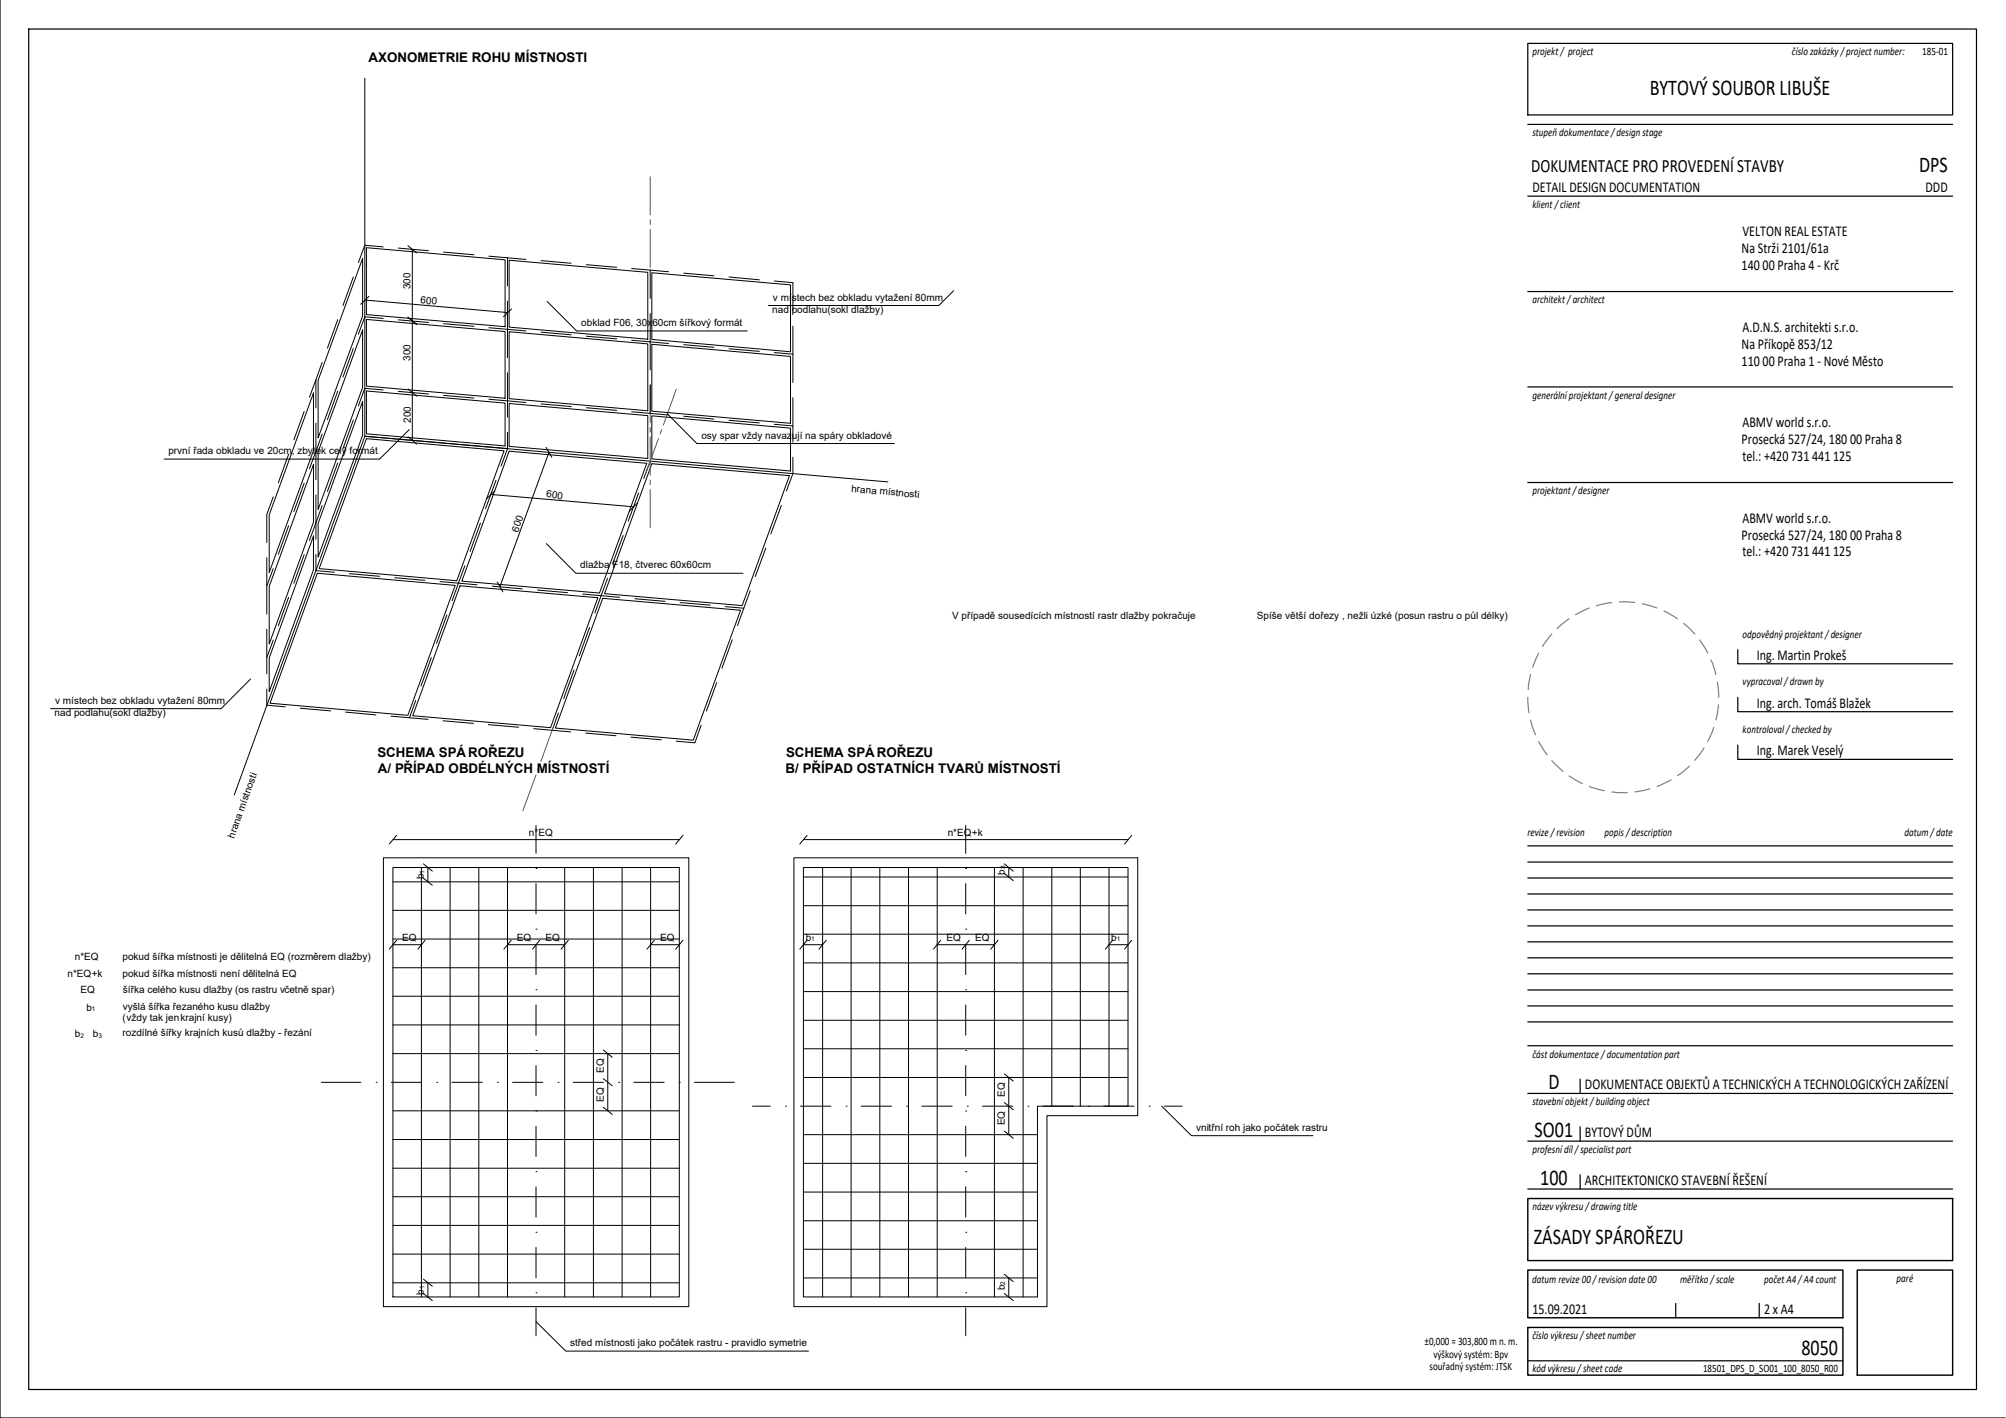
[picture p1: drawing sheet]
<svg xmlns="http://www.w3.org/2000/svg" width="420mm" height="297mm" viewBox="0 0 420 297" stroke-linecap="round" stroke-linejoin="round" font-family="sans-serif">
<!-- layer: A-DETL-____-WIDE -->
<path d="M76.4 16.4v75l-27.3 75.1M76.4 91.4l109.6 9.6M80.3 179.7h64v94h-64zM166.3 179.7h72v54h-19v40h-53zM82.3 181.7h60v90h-60zM168.3 181.7h68v50h-19v40h-49z" fill="none" stroke="#000" stroke-width=".21"/>
<!-- layer: A-DETL-____-OTLN -->
<g fill="none" stroke="#000" stroke-width=".21">
<path d="M75.9 54.1v12.1l-9.3 25.5v-12zM76.8 51.9l29 2.5v14l-29-2.5zM85.4 51.5l1.8 1.5M86.4 52.2v40.1M106.6 54.5l29.1 2.6v14l-29.1-2.6zM136.5 57.1l29.1 2.6v14l-29.1-2.6zM75.9 69.1v12.1l-9.3 25.5v-12.1zM76.5 62.9l29.8 2.6M76.8 66.9l29 2.6v13.9l-29-2.5zM77.3 62.1l-1.7 1.6M85.4 66.4l1.9 1.6M106.6 69.5l29.1 2.5v14l-29.1-2.5z"/>
<path d="M107.1 64.7l-1.6 1.7M114.6 63.1l6.2 6.2h35.7M136.5 72.1l29.1 2.6v14l-29.1-2.6zM199.7 60.9l-3.1 3.1h-35.7M65.7 97.3v12.1l-9.3 25.5v-12.1zM65.7 82.3v12.1l-9.3 25.5v-12zM75.9 84.1v7.1l-9.3 25.5v-7.1zM76.4 91.4l29.9 2.6M76.8 91.9l28.8 2.5-9.9 27.3-28.9-2.6zM76.8 81.9l29 2.5v9l-29-2.5zM85.5 91.5l1.8 1.5M85.5 81.5l1.8 1.5"/>
<path d="M85.7 90l-6.2 6.2h-45.1M106.6 84.5l29.1 2.6v8.9l-29.1-2.5zM106.6 94.5l28.9 2.6-9.9 27.1-28.9-2.5zM114.4 93.7l1.2 2.1M115 94.8l-10.3 28.1M136.5 87.1l29.1 2.6v9l-29.1-2.6zM136.5 97.1l28.9 2.5-10 27.3-28.8-2.5zM139.8 86.7l6.2 6.2h41.3M65.7 112.3v7.1l-9.3 25.5v-7.1zM102.8 103.6l29.9 2.6M103.6 102.8l-1.7 1.7M114.4 113.9l6.2 6.2h35"/>
<path d="M133.5 105.4l-1.7 1.7M66.5 120.1l28.8 2.5-9.9 27.2-28.8-2.5zM96.4 122.7l28.8 2.5-9.9 27.2-28.9-2.5zM104.1 121.9l1.2 2.1M126.2 125.3l28.9 2.5-9.9 27.3-28.9-2.6zM52.5 142.2l-6.2 6.2h-35.7M82.3 175.9h60M83.1 175l-1.6 1.8M143 175l-1.5 1.8M168.3 175.9h68M169 175l-1.5 1.8M237 175l-1.5 1.8"/>
<path d="M82.3 184.7h60M82.3 190.7h60M82.3 196.7h60M82.3 197.9h6M83.1 197l-1.6 1.8M88.3 181.7v90M88.7 181l1.9 1.5M88.7 184l1.9 1.4M89 197l-1.5 1.8M89.6 181.7v3M94.3 181.7v90M100.3 181.7v90"/>
<path d="M106.3 197.9h12M106.3 181.7v90M107.1 197l-1.6 1.8M113 197l-1.5 1.8M118.3 181.7v90M119 197l-1.5 1.8M124.3 181.7v90M130.3 181.7v90M136.3 181.7v90M136.3 197.9h6M137 197l-1.5 1.8M143 197l-1.5 1.8"/>
<path d="M168.3 195.7h68M168.3 189.7h68M168.3 183.7h68M168.3 197.9h4M169 197l-1.5 1.8M172.3 181.7v90M173.1 197l-1.6 1.8M178.3 181.7v90M184.3 181.7v90M190.3 181.7v90M196.3 197.9h12M196.3 181.7v90"/>
<path d="M197 197l-1.5 1.8M203 197l-1.5 1.8M208.3 181.7v90M209 197l-1.5 1.8M210.4 181l1.8 1.5M210.4 183l1.8 1.5M211.3 181.7v2M214.3 181.7v90M220.3 181.7v50M226.3 181.7v50M232.3 181.7v50M232.3 197.9h4"/>
<path d="M233 197l-1.5 1.8M237 197l-1.5 1.8M82.3 208.7h60M82.3 214.7h60M82.3 202.7h60M126.4 219.9l1.8 1.6M168.3 219.7h68M168.3 213.7h68M168.3 207.7h68M168.3 201.7h68M82.3 220.7h60M82.3 232.7h60"/>
<path d="M82.3 238.7h60M126.4 226l1.8 1.4M126.4 231.9l1.8 1.6M127.3 220.7v12M168.3 237.7h49M168.3 225.7h68M210.4 224.9l1.8 1.6M210.4 231l1.8 1.5M210.4 236.9l1.8 1.5M211.3 225.7v12M243.3 231.7l6.3 6.2h25.4M82.3 244.7h60"/>
<path d="M82.3 250.7h60M82.3 256.7h60M168.3 243.7h49M168.3 249.7h49M168.3 255.7h49M82.3 262.7h60M82.3 268.7h60M88.7 268l1.9 1.4M88.7 271l1.9 1.4M89.6 268.7v3M112.3 276.8l6.2 6.2h50.8M168.3 261.7h49"/>
<path d="M168.3 267.7h49M210.4 266.9l1.8 1.6M210.4 271l1.8 1.4M211.3 267.7v4"/>
</g>
<!-- layer: A-DETL-DEMO-OTLN -->
<g fill="none" stroke="#000" stroke-width=".21">
<path d="M74 58l-2.2 6M80.3 51.7l-3.9-.3-1.3 3.6M83.4 52l6.3 .5M92.9 52.8l6.4 .6M102.4 53.7l7.8 .6M106.3 54v5.9M113.3 54.6l6.3 .5M122.8 55.4l6.4 .6M132.3 56.2l7.7 .7M136.2 56.6v5.9M143.2 57.2l6.3 .6M152.7 58l6.3 .6"/>
<path d="M162.2 58.9l3.9 .3v5.9M66.2 79.6l-1.4 3.6M67.5 75.9l-1.3 3.7v5.9M70.7 67l-2.1 5.9M74 73l-2.2 6M80.3 66.7l-3.9-.3-1.3 3.6M83.4 67l6.3 .5M92.9 67.8l6.4 .6M102.4 68.7l7.8 .6M106.3 63.1v11.8M106.3 78.1v5.9l3.9 .3M113.3 69.6l6.3 .5"/>
<path d="M122.8 70.4l6.4 .6M132.3 71.3l7.7 .7M136.2 65.7v11.8M143.2 72.2l6.3 .6M152.7 73.1l6.3 .5M162.2 73.9l3.9 .3M166.1 68.3v11.8M60.5 95.2l-2.2 5.9M63.7 86.2l-2.1 5.9M66.2 88.6v6l-1.4 3.6M67.5 90.9l-1.3 3.7v5.9M70.7 97l-2.1 5.9"/>
<path d="M70.7 81.9l-2.1 6M74 88l-2.2 6M80.3 81.7l-3.9-.3-1.3 3.6M83.4 82l6.3 .5M92.9 82.8l6.4 .6M102.4 83.6l3.9 .4v3.4M106.3 90.6v3.4l-1.4 3.6M113.3 84.6l6.3 .6M122.8 85.4l6.4 .6M132.3 86.3l7.7 .6M136.2 96.6l-1.4 3.6M136.2 80.7v5.9"/>
<path d="M143.2 87.2l6.3 .6M152.7 88l6.3 .6M162.2 88.9l3.9 .3v3.4M166.1 83.3v5.9M166.1 95.8v3.4l-1.4 3.7M55.9 116.8v6M57.2 119.1l-1.3 3.7v5.8M57.2 104.1l-1.3 3.7v5.9M60.5 110.1l-2.2 6M63.7 116.2l-2.1 6M63.7 101.2l-2.1 6M66.2 116.1v3.4l3.8 .4"/>
<path d="M66.2 103.7v5.8l-1.4 3.7M67.5 105.9l-1.3 3.6v3.5M97.4 118.5l-1.4 3.7-3.8-.4M100.6 109.6l-2.1 5.9M103.9 100.6l-2.2 6M130.5 112.2l-2.2 5.9M133.8 103.2l-2.2 6M160.4 114.8l-2.2 6M163.7 105.9l-2.2 5.9M55.9 131.8v5.9M57.2 134.1l-1.3 3.6v3.5M60.5 125.1l-2.2 6"/>
<path d="M73.2 120.2l6.3 .5M82.7 121l6.3 .6M90.3 137.7l-2.1 6M93.6 128.8l-2.2 6M99.9 122.5l-3.9-.3-1.3 3.6M103.1 122.8l6.3 .5M112.6 123.6l6.3 .5M123.5 131.4l-2.2 6M127.3 121.1l-1.4 3.7-3.9-.4M129.8 125.1l-3.9-.3-1.3 3.6M133 125.4l6.3 .6M142.5 126.2l6.3 .6"/>
<path d="M153.4 134l-2.2 6M155.8 127.4l-1.3 3.6M157.1 123.7l-1.3 3.7-3.9-.3M55.9 144.3v3.4l3.9 .4M62.9 148.4l6.4 .5M72.4 149.2l6.3 .6M85.8 150.4l3.9 .3M87.1 146.7l-1.3 3.7-3.9-.4M92.8 151l6.3 .5M102.3 151.8l6.3 .5M115.7 153l3.8 .3M117 149.3l-1.3 3.7-3.9-.4"/>
<path d="M120.2 140.4l-2.1 5.9M122.7 153.6l6.3 .5M132.2 154.4l6.3 .6M146.9 151.9l-1.4 3.7-3.9-.3M150.1 143l-2.1 6"/>
</g>
<!-- layer: A-DETL-____-OTLN -->
<g fill="none" stroke="#008080" stroke-width=".21">
<path d="M136.2 37v8M136.2 46v1M136.2 48v8M136.2 80.5v8M136.2 89.6v.9M136.2 91.6v8M137.9 91.8l-2.7 7.6M138.6 90l-.3 .9M141.6 81.5l-2.7 7.6M136.2 100.6v.9M136.2 102.6v8M116 152l-2.7 7.5"/>
<path d="M112.3 162.3l-2.8 7.5M112.9 160.4l-.3 1"/>
</g>
<!-- layer: A-DETL-____-CNTR -->
<g fill="none" stroke="#000" stroke-width=".21">
<path d="M112.3 172.9v5.9M202.3 172.9v5.9M112.3 181.9h.1M112.3 194.6h.1M112.3 185.1v6.4M112.3 197.8v6.4M202.3 181.9h.1M202.3 194.6h.1M202.3 185.1v6.4M202.3 197.8v6.4M112.3 207.3h.1M112.3 210.5v6.4"/>
<path d="M202.3 207.3h.1M202.3 210.5v6.4M67.3 226.7h8.3M78.8 226.7h.1M82 226.7h6.3M91.5 226.7h.1M94.7 226.7h6.3M104.2 226.7h.1M107.4 226.7h6.3M112.3 220h.1M112.3 232.7h.1M112.3 223.2v6.4"/>
<path d="M112.3 235.9v6.4M116.9 226.7h.1M120.1 226.7h6.3M129.6 226.7h.1M132.8 226.7h6.3M142.3 226.7h.1M145.5 226.7h8.3M157.6 231.7h3.7M164.5 231.7h.1M167.7 231.7h6.3M177.2 231.7h.1M180.4 231.7h6.3"/>
<path d="M189.9 231.7h.1M193.1 231.7h6.3M202.3 220h.1M202.3 232.7h.1M202.3 223.2v6.4M202.3 235.9v6.4M202.6 231.7h.1M205.8 231.7h6.3M215.3 231.7h.1M218.5 231.7h6.3M228 231.7h.1M231.2 231.7h6.3"/>
<path d="M240.7 231.7h.1M243.9 231.7h3.7M112.3 245.4h.1M112.3 258.1h.1M112.3 248.6v6.4M202.3 245.4h.1M202.3 258.1h.1M202.3 248.6v6.4M112.3 270.8h.1M112.3 261.3v6.4M112.3 274v5.8M202.3 270.8h.1"/>
<path d="M202.3 261.3v6.4M202.3 274v5.8"/>
</g>
<!-- layer: ABMV_Sheet_Titleblock -->
<g fill="none" stroke="#000" stroke-width=".25">
<path d="M0 .1v296.9h419.9M6 6.1h408v285h-408zM320 9.1h89v15h-89zM320 26.1h89M320 41.1h89M320 61.1h89M320 81.1h89M320 101.1h89M364 136.1v3h45M364 156.1v3h45M364 146.1v3h45M320 177.2h89"/>
<path d="M320 197.3h89M320 194h89M320 190.6h89M320 187.3h89M320 183.9h89M320 180.6h89M320 219.1h89M320 214.1h89M320 210.7h89M320 207.4h89M320 204h89M320 200.6h89"/>
<path d="M320 239h89M320 229.1h89M331 226v3.1M331 236v3M320 249.1h89M331 246.1v3M351 273v3M368.5 273v3M320 285.1h66"/>
</g>
<path d="M320 251.1h89v13h-89zM320 266.1h66v9.9h-66zM320 278.1h66v10h-66zM389 266.1h20v22h-20z" fill="none" stroke="#000" stroke-width=".3"/>
<g fill="none" stroke="#808080" stroke-width=".25">
<path d="M322.3 136.8l-1.3 3M325 132.8l-1.9 2.6M328.6 129.6l-2.5 2.1M332.9 127.4l-2.9 1.4M337.6 126.2l-3.2 .7M339.2 126.1l3.2 .1M344 126.5l3 .9M348.5 128l2.8 1.6M352.6 130.6l2.4 2.2M356 134.1l1.7 2.7M358.4 138.2l.3 .7 .7 2.4M320 146.1l.3 3.2"/>
<path d="M320.6 141.3l-.5 3.2M320.6 150.9l.4 1.4 .6 1.6M322.3 155.4l1.7 2.7M325 159.3l2.4 2.3M356.9 156.7l-1.9 2.6M358.9 152.3l-1.2 3M359.7 142.9l.3 3.2M359.9 147.6l-.5 3.2M328.6 162.5l2.8 1.7M332.9 164.7l3.1 .9M337.6 165.9l3.2 .1M345.6 165.3l-3.2 .6"/>
<path d="M350 163.4l-2.9 1.3M353.9 160.5l-2.5 2"/>
</g>
<g font-size="4.7">
<text x="345.5" y="19.8">BYTOVÝ SOUBOR LIBUŠE</text>
<text x="402" y="36.1">DPS</text>
<text x="324.3" y="228.2">D</text>
<text x="321.4" y="238.2">SO01</text>
<text x="322.6" y="248.2">100</text>
<text x="321.3" y="260.7">ZÁSADY SPÁROŘEZU</text>
<text x="377.3" y="283.8">8050</text>
</g>
<text font-size="3.9" x="320.7" y="36.1">DOKUMENTACE PRO PROVEDENÍ STAVBY</text>
<g font-size="3.2">
<text x="321" y="40.2">DETAIL DESIGN DOCUMENTATION</text>
<text x="403.3" y="40.2">DDD</text>
<text x="364.8" y="53">Na Strži 2101/61a</text>
<text x="365" y="49.5">VELTON REAL ESTATE</text>
<text x="364.8" y="56.5">140 00 Praha 4 - Krč</text>
<text x="365" y="69.5">A.D.N.S. architekti s.r.o.</text>
<text x="364.8" y="73.1">Na Příkopě 853/12</text>
<text x="364.8" y="76.6">110 00 Praha 1 - Nové Město</text>
<text x="365" y="89.5">ABMV world s.r.o.</text>
<text x="364.8" y="93.1">Prosecká 527/24, 180 00 Praha 8</text>
<text x="365" y="96.6">tel.: +420 731 441 125</text>
<text x="364.8" y="113.1">Prosecká 527/24, 180 00 Praha 8</text>
<text x="365" y="109.5">ABMV world s.r.o.</text>
<text x="365" y="116.6">tel.: +420 731 441 125</text>
<text x="368" y="138.2">Ing. Martin Prokeš</text>
<text x="368" y="148.2">Ing. arch. Tomáš Blažek</text>
<text x="368" y="158.2">Ing. Marek Veselý</text>
<text x="332" y="228.2">DOKUMENTACE OBJEKTŮ A TECHNICKÝCH A TECHNOLOGICKÝCH ZAŘÍZENÍ</text>
<text x="332" y="238.2">BYTOVÝ DŮM</text>
<text x="332" y="248.2">ARCHITEKTONICKO STAVEBNÍ ŘEŠENÍ</text>
<text x="321" y="275.2">15.09.2021</text>
<text x="369.5" y="275.2">2 x A4</text>
</g>
<g font-size="2.8">
<text x="77.2" y="12.9">AXONOMETRIE ROHU MÍSTNOSTI</text>
<text x="79" y="158.7">SCHEMA SPÁROŘEZU</text>
<text x="79.2" y="162">A/ PŘÍPAD OBDÉLNÝCH MÍSTNOSTÍ</text>
<text x="164.5" y="162">B/ PŘÍPAD OSTATNÍCH TVARŮ MÍSTNOSTÍ</text>
<text x="164.6" y="158.7">SCHEMA SPÁROŘEZU</text>
</g>
<g font-size="2.4">
<text x="321" y="11.6">projekt / project</text>
<text x="375.3" y="11.6">číslo zakázky / project number:</text>
<text x="402.6" y="11.6">185-01</text>
<text x="321" y="28.6">stupeň dokumentace / design stage</text>
<text x="321" y="43.6">klient / client</text>
<text x="321" y="63.6">architekt / architect</text>
<text x="321" y="83.6">generální projektant / general designer</text>
<text x="321" y="103.6">projektant / designer</text>
<text x="365" y="133.5">odpovědný projektant / designer</text>
<text x="365" y="143.6">vypracoval / drawn by</text>
<text x="365" y="153.6">kontroloval / checked by</text>
<text x="319.9" y="175.2">revize / revision</text>
<text x="336.1" y="175.2">popis / description</text>
<text x="398.9" y="175.2">datum / date</text>
<text x="321" y="221.6">část dokumentace / documentation part</text>
<text x="321" y="231.5">stavební objekt / building object</text>
<text x="321" y="241.5">profesní díl / specialist part</text>
<text x="321" y="253.6">název výkresu / drawing title</text>
<text x="320.9" y="268.8">datum revize 00 / revision date 00</text>
<text x="351.9" y="268.8">měřítko / scale</text>
<text x="369.5" y="268.8">počet A4 / A4 count</text>
<text x="397.3" y="268.5">paré</text>
<text x="298.4" y="281.8">±0,000 = 303,800 m n. m.</text>
<text x="321" y="280.6">číslo výkresu / sheet number</text>
<text x="299.4" y="287">souřadný systém: JTSK</text>
<text x="300.2" y="284.4">výškový systém: Bpv</text>
<text x="321" y="287.4">kód výkresu / sheet code</text>
<text x="356.7" y="287.4">18501_DPS_D_SO01_100_8050_R00</text>
</g>
<g font-size="2.1">
<text x="86" y="60.6" transform="rotate(-91 86 60.6)">300</text>
<text x="88" y="63.5" transform="rotate(6 88 63.5)">6</text>
<text x="89.2" y="63.6" transform="rotate(4 89.2 63.6)">00</text>
<text x="161.8" y="65.5">nad podlahu(sokl dlažby)</text>
<text x="161.9" y="63">v místech bez obkladu vytažení 80mm</text>
<text x="121.8" y="68.3">obklad F06, 30x60cm šířkový formát</text>
<text x="86" y="75.6" transform="rotate(-90 86 75.6)">300</text>
<text x="86" y="88.6" transform="rotate(-90 86 88.6)">200</text>
<text x="35.3" y="95.2">první řada obkladu ve 20cm, zbytek celý formát</text>
<text x="146.9" y="91.9">osy spar vždy navazují na spáry obkladové</text>
<text x="114.4" y="104.2" transform="rotate(4 114.4 104.2)">6</text>
<text x="115.6" y="104.3" transform="rotate(5 115.6 104.3)">00</text>
<text x="178.3" y="103.1" transform="rotate(5 178.3 103.1)">hrana místnosti</text>
<text x="108.5" y="111.6" transform="rotate(-70 108.5 111.6)">600</text>
<text x="121.5" y="119.1">dlažba F18, čtverec 60x60cm</text>
<text x="199.4" y="129.7">V případě sousedících místností rastr dlažby pokračuje</text>
<text x="263.3" y="129.7">Spíše větší dořezy , nežli úzké (posun rastru o půl délky)</text>
<text x="11.4" y="149.9">nad podlahu(sokl dlažby)</text>
<text x="11.6" y="147.4">v místech bez obkladu vytažení 80mm</text>
<text x="49.1" y="175.7" transform="rotate(-70 49.1 175.7)">hrana místnosti</text>
<text x="110.8" y="175">n*EQ</text>
<text x="198.5" y="175">n*EQ+k</text>
<text x="88.8" y="184.2" transform="rotate(-90 88.8 184.2)">b</text>
<text x="210.4" y="183.2" transform="rotate(-90 210.4 183.2)">b</text>
<text x="84.2" y="197">EQ</text>
<text x="108.2" y="197">EQ</text>
<text x="114.3" y="197">EQ</text>
<text x="138.3" y="197">EQ</text>
<text x="168.8" y="197">b</text>
<text x="198.2" y="197">EQ</text>
<text x="204.3" y="197">EQ</text>
<text x="232.7" y="197">b</text>
<text x="15.7" y="201.1">n*EQ</text>
<text x="25.7" y="201.1">pokud šířka místnosti je dělitelná EQ (rozměrem dlažby)</text>
<text x="14.1" y="204.6">n*EQ+k</text>
<text x="16.9" y="208.1">EQ</text>
<text x="25.7" y="204.6">pokud šířka místnosti není dělitelná EQ</text>
<text x="25.7" y="208.1">šířka celého kusu dlažby (os rastru včetně spar)</text>
<text x="18.1" y="211.7">b</text>
<text x="25.7" y="214">(vždy tak jenkrajní kusy)</text>
<text x="25.7" y="211.6">vyšlá šířka řezaného kusu dlažby</text>
<text x="15.7" y="217.2">b</text>
<text x="19.4" y="217.2">b</text>
<text x="25.7" y="217.1">rozdílné šířky krajních kusů dlažby - řezání</text>
<text x="126.4" y="224.7" transform="rotate(-90 126.4 224.7)">EQ</text>
<text x="126.4" y="230.7" transform="rotate(-90 126.4 230.7)">EQ</text>
<text x="210.4" y="229.7" transform="rotate(-90 210.4 229.7)">EQ</text>
<text x="210.4" y="235.7" transform="rotate(-90 210.4 235.7)">EQ</text>
<text x="250.5" y="236.9">vnitřní roh jako počátek rastru</text>
<text x="88.8" y="271.2" transform="rotate(-90 88.8 271.2)">b</text>
<text x="210.4" y="270.3" transform="rotate(-90 210.4 270.3)">b</text>
<text x="119.4" y="282">střed místnosti jako počátek rastru - pravidlo symetrie</text>
</g>
<g font-size="1.4">
<text x="88.9" y="183.1" transform="rotate(-90 88.9 183.1)">1</text>
<text x="210.6" y="182.1" transform="rotate(-90 210.6 182.1)">3</text>
<text x="169.9" y="197.2">1</text>
<text x="233.9" y="197.2">1</text>
<text x="19.3" y="211.9">1</text>
<text x="16.9" y="217.4">2</text>
<text x="20.7" y="217.4">3</text>
<text x="210.6" y="269.1" transform="rotate(-90 210.6 269.1)">2</text>
<text x="88.9" y="270.1" transform="rotate(-90 88.9 270.1)">1</text>
</g>
</svg>
